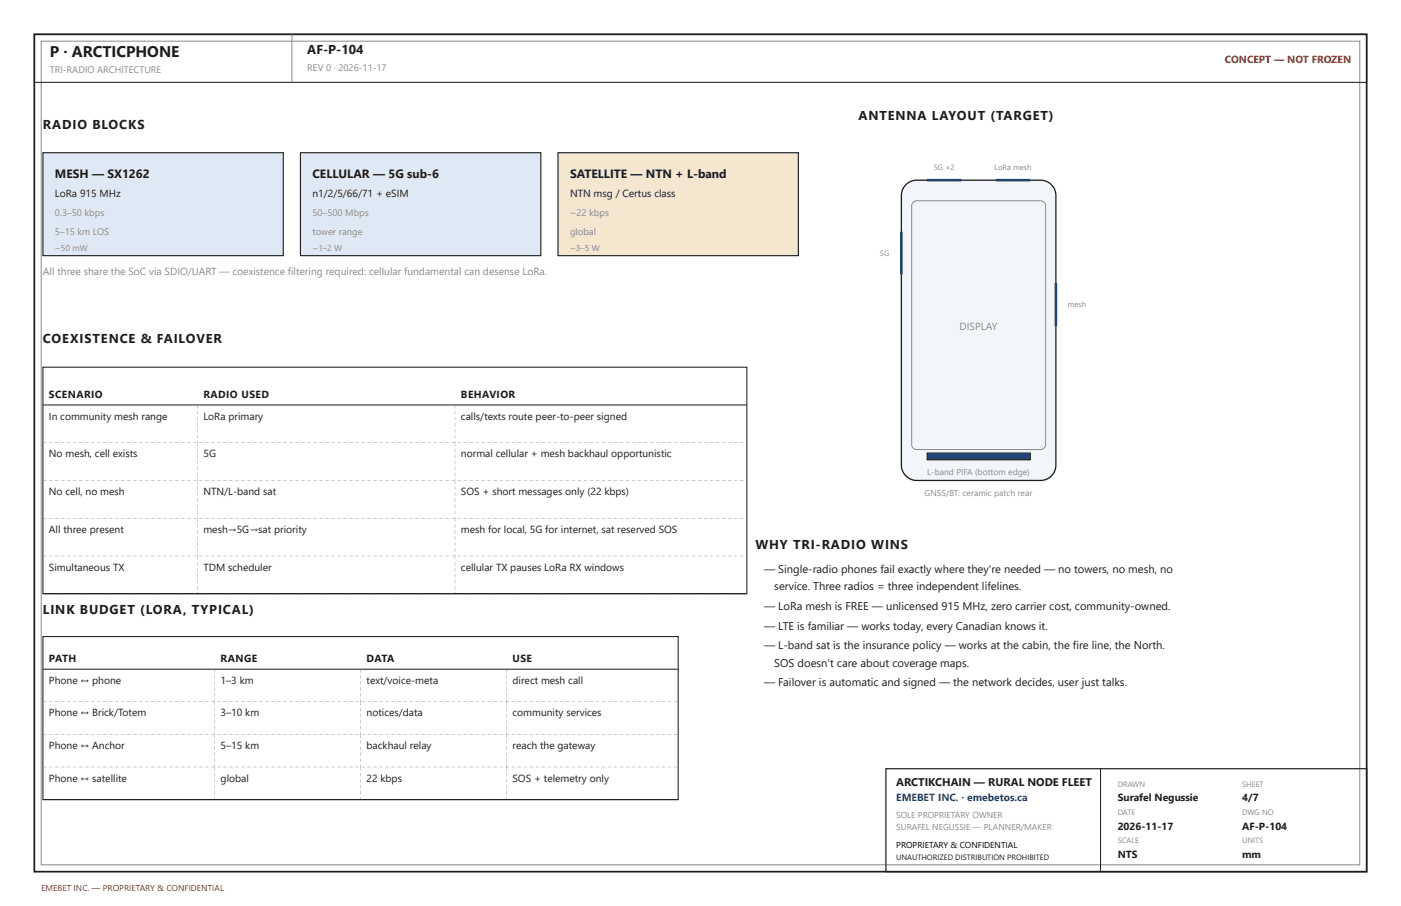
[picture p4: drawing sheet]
<svg xmlns="http://www.w3.org/2000/svg" width="432mm" height="279mm" viewBox="0 0 432 279" stroke-linecap="round" stroke-linejoin="round" font-family="sans-serif">
<path d="M10.6 10.6h410.6v258.2h-410.6z" fill="none" stroke="#1c1c1c" stroke-width=".53"/>
<path d="M12.7 12.7h406.4v254h-406.4zM90 10.6v14.8" fill="none" stroke="#8a8a8a" stroke-width=".31"/>
<path d="M10.6 10.6h410.6v14.8h-410.6z" fill="none" stroke="#1c1c1c" stroke-width=".32"/>
<path d="M13.2 47.1h74.1v31.7h-74.1z" fill="#dfe9f5"/>
<path d="M13.2 47.1h74.1v31.7h-74.1z" fill="none" stroke="#1c1c1c" stroke-width=".34"/>
<path d="M92.6 47.1h74.1v31.7h-74.1z" fill="#dfe9f5"/>
<path d="M92.6 47.1h74.1v31.7h-74.1z" fill="none" stroke="#1c1c1c" stroke-width=".34"/>
<path d="M172 47.1h74.1v31.7h-74.1z" fill="#f5e6d0"/>
<path d="M172 47.1h74.1v31.7h-74.1z" fill="none" stroke="#1c1c1c" stroke-width=".34"/>
<path d="M279.2 57l1.3-.9 1.8-.5h38.4a4.8 4.8 0 0 1 4.7 4.7v83.1a4.8 4.8 0 0 1-4.7 4.8h-38.1a4.8 4.8 0 0 1-4.8-4.8v-83.1l.4-1.8z" fill="#f2f5f9"/>
<path d="M279.2 57l1.3-.9 1.8-.5h38.4a4.8 4.8 0 0 1 4.7 4.7v83.1a4.8 4.8 0 0 1-4.7 4.8h-38.1a4.8 4.8 0 0 1-4.8-4.8v-83.1l.4-1.8z" fill="none" stroke="#1c1c1c" stroke-width=".4"/>
<path d="M281.5 62.4l1.1-.5h38.1a1.59 1.59 0 0 1 1.6 1.6v73.6a1.59 1.59 0 0 1-1.6 1.5h-38.1a1.59 1.59 0 0 1-1.6-1.5v-73.6z" fill="none" stroke="#8a8a8a" stroke-width=".31"/>
<path d="M285.7 55.6h10.6M306.9 55.6h10.6M277.8 71.4v13.3M325.4 87.3v13.2" fill="none" stroke="#1a4f8a" stroke-width=".79" stroke-linecap="butt"/>
<path d="M285.7 139.7h31.8v2.1h-31.8z" fill="#1a4f8a"/>
<path d="M285.7 139.7h31.8v2.1h-31.8z" fill="none" stroke="#1c1c1c" stroke-width=".31"/>
<path d="M13.2 113.2h217v69.9h-217zM13.2 124.9h217" fill="none" stroke="#1c1c1c" stroke-width=".32"/>
<g fill="#8a8a8a">
<path d="M60.8 124.9l.1 1zM60.8 126.7l.1 1.1zM60.8 128.6l.1 1zM60.8 130.4l.1 1.1zM60.8 132.3l.1 1zM60.8 134.1l.1 1.1zM60.8 136l.1 .5z"/>
<path d="M140.2 124.9l.1 1zM140.2 126.7l.1 1.1zM140.2 128.6l.1 1zM140.2 130.4l.1 1.1zM140.2 132.3l.1 1zM140.2 134.1l.1 1.1zM140.2 136l.1 .5z"/>
<path d="M13.2 136.5l1.1 .1zM15.1 136.5l1 .1zM16.9 136.5l1.1 .1zM18.8 136.5l1 .1zM20.6 136.5l1.1 .1zM22.5 136.5l1 .1zM24.3 136.5l1.1 .1zM26.2 136.5l1.1 .1zM28 136.5l1.1 .1zM29.9 136.5l1.1 .1zM31.7 136.5l1.1 .1zM33.6 136.5l1.1 .1zM35.5 136.5l1 .1zM37.3 136.5l1.1 .1zM39.2 136.5l1 .1zM41 136.5l1.1 .1zM42.9 136.5l1 .1zM44.7 136.5l1.1 .1zM46.6 136.5l1 .1zM48.4 136.5l1.1 .1zM50.3 136.5l1 .1zM52.1 136.5l1.1 .1zM54 136.5l1 .1zM55.8 136.5l1.1 .1zM57.7 136.5l1 .1zM59.5 136.5l1.1 .1zM61.4 136.5l1 .1zM63.2 136.5l1.1 .1zM65.1 136.5l1 .1zM66.9 136.5l1.1 .1zM68.8 136.5l1 .1zM70.6 136.5l1.1 .1zM72.5 136.5l1.1 .1zM74.3 136.5l1.1 .1zM76.2 136.5l1.1 .1zM78.1 136.5l1 .1zM79.9 136.5l1.1 .1zM81.8 136.5l1 .1zM83.6 136.5l1.1 .1zM85.5 136.5l1 .1zM87.3 136.5l1.1 .1zM89.2 136.5l1 .1zM91 136.5l1.1 .1zM92.9 136.5l1 .1zM94.7 136.5l1.1 .1zM96.6 136.5l1 .1zM98.4 136.5l1.1 .1zM100.3 136.5l1 .1zM102.1 136.5l1.1 .1zM104 136.5l1 .1zM105.8 136.5l1.1 .1zM107.7 136.5l1 .1zM109.5 136.5l1.1 .1zM111.4 136.5l1 .1zM113.2 136.5l1.1 .1zM115.1 136.5l1.1 .1zM116.9 136.5l1.1 .1zM118.8 136.5l1.1 .1zM120.6 136.5l1.1 .1zM122.5 136.5l1.1 .1zM124.4 136.5l1 .1zM126.2 136.5l1.1 .1zM128.1 136.5l1 .1zM129.9 136.5l1.1 .1zM131.8 136.5l1 .1zM133.6 136.5l1.1 .1zM135.5 136.5l1 .1zM137.3 136.5l1.1 .1zM139.2 136.5l1 .1zM141 136.5l1.1 .1zM142.9 136.5l1 .1zM144.7 136.5l1.1 .1zM146.6 136.5l1 .1zM148.4 136.5l1.1 .1zM150.3 136.5l1 .1zM152.1 136.5l1.1 .1zM154 136.5l1 .1zM155.8 136.5l1.1 .1zM157.7 136.5l1 .1zM159.5 136.5l1.1 .1zM161.4 136.5l1.1 .1zM163.2 136.5l1.1 .1zM165.1 136.5l1.1 .1zM167 136.5l1 .1zM168.8 136.5l1.1 .1zM170.7 136.5l1 .1zM172.5 136.5l1.1 .1zM174.4 136.5l1 .1zM176.2 136.5l1.1 .1zM178.1 136.5l1 .1zM179.9 136.5l1.1 .1zM181.8 136.5l1 .1zM183.6 136.5l1.1 .1zM185.5 136.5l1 .1zM187.3 136.5l1.1 .1zM189.2 136.5l1 .1zM191 136.5l1.1 .1zM192.9 136.5l1 .1zM194.7 136.5l1.1 .1zM196.6 136.5l1 .1zM198.4 136.5l1.1 .1zM200.3 136.5l1 .1zM202.1 136.5l1.1 .1zM204 136.5l1.1 .1zM205.8 136.5l1.1 .1zM207.7 136.5l1.1 .1zM209.5 136.5l1.1 .1zM211.4 136.5l1.1 .1zM213.3 136.5l1 .1zM215.1 136.5l1.1 .1zM217 136.5l1 .1zM218.8 136.5l1.1 .1zM220.7 136.5l1 .1zM222.5 136.5l1.1 .1zM224.4 136.5l1 .1zM226.2 136.5l1.1 .1zM228.1 136.5l1 .1zM229.9 136.5l.3 .1z"/>
<path d="M60.8 136.5l.1 1.1zM60.8 138.4l.1 1zM60.8 140.2l.1 1.1zM60.8 142.1l.1 1zM60.8 143.9l.1 1.1zM60.8 145.8l.1 1zM60.8 147.6l.1 .6z"/>
<path d="M140.2 136.5l.1 1.1zM140.2 138.4l.1 1zM140.2 140.2l.1 1.1zM140.2 142.1l.1 1zM140.2 143.9l.1 1.1zM140.2 145.8l.1 1zM140.2 147.6l.1 .6z"/>
<path d="M13.2 148.1l1.1 .1zM15.1 148.1l1 .1zM16.9 148.1l1.1 .1zM18.8 148.1l1 .1zM20.6 148.1l1.1 .1zM22.5 148.1l1 .1zM24.3 148.1l1.1 .1zM26.2 148.1l1.1 .1zM28 148.1l1.1 .1zM29.9 148.1l1.1 .1zM31.7 148.1l1.1 .1zM33.6 148.1l1.1 .1zM35.5 148.1l1 .1zM37.3 148.1l1.1 .1zM39.2 148.1l1 .1zM41 148.1l1.1 .1zM42.9 148.1l1 .1zM44.7 148.1l1.1 .1zM46.6 148.1l1 .1zM48.4 148.1l1.1 .1zM50.3 148.1l1 .1zM52.1 148.1l1.1 .1zM54 148.1l1 .1zM55.8 148.1l1.1 .1zM57.7 148.1l1 .1zM59.5 148.1l1.1 .1zM61.4 148.1l1 .1zM63.2 148.1l1.1 .1zM65.1 148.1l1 .1zM66.9 148.1l1.1 .1zM68.8 148.1l1 .1zM70.6 148.1l1.1 .1zM72.5 148.1l1.1 .1zM74.3 148.1l1.1 .1zM76.2 148.1l1.1 .1zM78.1 148.1l1 .1zM79.9 148.1l1.1 .1zM81.8 148.1l1 .1zM83.6 148.1l1.1 .1zM85.5 148.1l1 .1zM87.3 148.1l1.1 .1zM89.2 148.1l1 .1zM91 148.1l1.1 .1zM92.9 148.1l1 .1zM94.7 148.1l1.1 .1zM96.6 148.1l1 .1zM98.4 148.1l1.1 .1zM100.3 148.1l1 .1zM102.1 148.1l1.1 .1zM104 148.1l1 .1zM105.8 148.1l1.1 .1zM107.7 148.1l1 .1zM109.5 148.1l1.1 .1zM111.4 148.1l1 .1zM113.2 148.1l1.1 .1zM115.1 148.1l1.1 .1zM116.9 148.1l1.1 .1zM118.8 148.1l1.1 .1zM120.6 148.1l1.1 .1zM122.5 148.1l1.1 .1zM124.4 148.1l1 .1zM126.2 148.1l1.1 .1zM128.1 148.1l1 .1zM129.9 148.1l1.1 .1zM131.8 148.1l1 .1zM133.6 148.1l1.1 .1zM135.5 148.1l1 .1zM137.3 148.1l1.1 .1zM139.2 148.1l1 .1zM141 148.1l1.1 .1zM142.9 148.1l1 .1zM144.7 148.1l1.1 .1zM146.6 148.1l1 .1zM148.4 148.1l1.1 .1zM150.3 148.1l1 .1zM152.1 148.1l1.1 .1zM154 148.1l1 .1zM155.8 148.1l1.1 .1zM157.7 148.1l1 .1zM159.5 148.1l1.1 .1zM161.4 148.1l1.1 .1zM163.2 148.1l1.1 .1zM165.1 148.1l1.1 .1zM167 148.1l1 .1zM168.8 148.1l1.1 .1zM170.7 148.1l1 .1zM172.5 148.1l1.1 .1zM174.4 148.1l1 .1zM176.2 148.1l1.1 .1zM178.1 148.1l1 .1zM179.9 148.1l1.1 .1zM181.8 148.1l1 .1zM183.6 148.1l1.1 .1zM185.5 148.1l1 .1zM187.3 148.1l1.1 .1zM189.2 148.1l1 .1zM191 148.1l1.1 .1zM192.9 148.1l1 .1zM194.7 148.1l1.1 .1zM196.6 148.1l1 .1zM198.4 148.1l1.1 .1zM200.3 148.1l1 .1zM202.1 148.1l1.1 .1zM204 148.1l1.1 .1zM205.8 148.1l1.1 .1zM207.7 148.1l1.1 .1zM209.5 148.1l1.1 .1zM211.4 148.1l1.1 .1zM213.3 148.1l1 .1zM215.1 148.1l1.1 .1zM217 148.1l1 .1zM218.8 148.1l1.1 .1zM220.7 148.1l1 .1zM222.5 148.1l1.1 .1zM224.4 148.1l1 .1zM226.2 148.1l1.1 .1zM228.1 148.1l1 .1zM229.9 148.1l.3 .1z"/>
<path d="M60.8 148.2l.1 1zM60.8 150l.1 1.1zM60.8 151.9l.1 1zM60.8 153.7l.1 1.1zM60.8 155.6l.1 1zM60.8 157.4l.1 1.1zM60.8 159.3l.1 .5z"/>
<path d="M140.2 148.2l.1 1zM140.2 150l.1 1.1zM140.2 151.9l.1 1zM140.2 153.7l.1 1.1zM140.2 155.6l.1 1zM140.2 157.4l.1 1.1zM140.2 159.3l.1 .5z"/>
<path d="M13.2 159.7l1.1 .2zM15.1 159.7l1 .2zM16.9 159.7l1.1 .2zM18.8 159.7l1 .2zM20.6 159.7l1.1 .2zM22.5 159.7l1 .2zM24.3 159.7l1.1 .2zM26.2 159.7l1.1 .2zM28 159.7l1.1 .2zM29.9 159.7l1.1 .2zM31.7 159.7l1.1 .2zM33.6 159.7l1.1 .2zM35.5 159.7l1 .2zM37.3 159.7l1.1 .2zM39.2 159.7l1 .2zM41 159.7l1.1 .2zM42.9 159.7l1 .2zM44.7 159.7l1.1 .2zM46.6 159.7l1 .2zM48.4 159.7l1.1 .2zM50.3 159.7l1 .2zM52.1 159.7l1.1 .2zM54 159.7l1 .2zM55.8 159.7l1.1 .2zM57.7 159.7l1 .2zM59.5 159.7l1.1 .2zM61.4 159.7l1 .2zM63.2 159.7l1.1 .2zM65.1 159.7l1 .2zM66.9 159.7l1.1 .2zM68.8 159.7l1 .2zM70.6 159.7l1.1 .2zM72.5 159.7l1.1 .2zM74.3 159.7l1.1 .2zM76.2 159.7l1.1 .2zM78.1 159.7l1 .2zM79.9 159.7l1.1 .2zM81.8 159.7l1 .2zM83.6 159.7l1.1 .2zM85.5 159.7l1 .2zM87.3 159.7l1.1 .2zM89.2 159.7l1 .2zM91 159.7l1.1 .2zM92.9 159.7l1 .2zM94.7 159.7l1.1 .2zM96.6 159.7l1 .2zM98.4 159.7l1.1 .2zM100.3 159.7l1 .2zM102.1 159.7l1.1 .2zM104 159.7l1 .2zM105.8 159.7l1.1 .2zM107.7 159.7l1 .2zM109.5 159.7l1.1 .2zM111.4 159.7l1 .2zM113.2 159.7l1.1 .2zM115.1 159.7l1.1 .2zM116.9 159.7l1.1 .2zM118.8 159.7l1.1 .2zM120.6 159.7l1.1 .2zM122.5 159.7l1.1 .2zM124.4 159.7l1 .2zM126.2 159.7l1.1 .2zM128.1 159.7l1 .2zM129.9 159.7l1.1 .2zM131.8 159.7l1 .2zM133.6 159.7l1.1 .2zM135.5 159.7l1 .2zM137.3 159.7l1.1 .2zM139.2 159.7l1 .2zM141 159.7l1.1 .2zM142.9 159.7l1 .2zM144.7 159.7l1.1 .2zM146.6 159.7l1 .2zM148.4 159.7l1.1 .2zM150.3 159.7l1 .2zM152.1 159.7l1.1 .2zM154 159.7l1 .2zM155.8 159.7l1.1 .2zM157.7 159.7l1 .2zM159.5 159.7l1.1 .2zM161.4 159.7l1.1 .2zM163.2 159.7l1.1 .2zM165.1 159.7l1.1 .2zM167 159.7l1 .2zM168.8 159.7l1.1 .2zM170.7 159.7l1 .2zM172.5 159.7l1.1 .2zM174.4 159.7l1 .2zM176.2 159.7l1.1 .2zM178.1 159.7l1 .2zM179.9 159.7l1.1 .2zM181.8 159.7l1 .2zM183.6 159.7l1.1 .2zM185.5 159.7l1 .2zM187.3 159.7l1.1 .2zM189.2 159.7l1 .2zM191 159.7l1.1 .2zM192.9 159.7l1 .2zM194.7 159.7l1.1 .2zM196.6 159.7l1 .2zM198.4 159.7l1.1 .2zM200.3 159.7l1 .2zM202.1 159.7l1.1 .2zM204 159.7l1.1 .2zM205.8 159.7l1.1 .2zM207.7 159.7l1.1 .2zM209.5 159.7l1.1 .2zM211.4 159.7l1.1 .2zM213.3 159.7l1 .2zM215.1 159.7l1.1 .2zM217 159.7l1 .2zM218.8 159.7l1.1 .2zM220.7 159.7l1 .2zM222.5 159.7l1.1 .2zM224.4 159.7l1 .2zM226.2 159.7l1.1 .2zM228.1 159.7l1 .2zM229.9 159.7l.3 .2z"/>
<path d="M60.8 159.8l.1 1.1zM60.8 161.7l.1 1zM60.8 163.5l.1 1.1zM60.8 165.4l.1 1zM60.8 167.2l.1 1.1zM60.8 169.1l.1 1zM60.8 170.9l.1 .5z"/>
<path d="M140.2 159.8l.1 1.1zM140.2 161.7l.1 1zM140.2 163.5l.1 1.1zM140.2 165.4l.1 1zM140.2 167.2l.1 1.1zM140.2 169.1l.1 1zM140.2 170.9l.1 .5z"/>
<path d="M13.2 171.4l1.1 .1zM15.1 171.4l1 .1zM16.9 171.4l1.1 .1zM18.8 171.4l1 .1zM20.6 171.4l1.1 .1zM22.5 171.4l1 .1zM24.3 171.4l1.1 .1zM26.2 171.4l1.1 .1zM28 171.4l1.1 .1zM29.9 171.4l1.1 .1zM31.7 171.4l1.1 .1zM33.6 171.4l1.1 .1zM35.5 171.4l1 .1zM37.3 171.4l1.1 .1zM39.2 171.4l1 .1zM41 171.4l1.1 .1zM42.9 171.4l1 .1zM44.7 171.4l1.1 .1zM46.6 171.4l1 .1zM48.4 171.4l1.1 .1zM50.3 171.4l1 .1zM52.1 171.4l1.1 .1zM54 171.4l1 .1zM55.8 171.4l1.1 .1zM57.7 171.4l1 .1zM59.5 171.4l1.1 .1zM61.4 171.4l1 .1zM63.2 171.4l1.1 .1zM65.1 171.4l1 .1zM66.9 171.4l1.1 .1zM68.8 171.4l1 .1zM70.6 171.4l1.1 .1zM72.5 171.4l1.1 .1zM74.3 171.4l1.1 .1zM76.2 171.4l1.1 .1zM78.1 171.4l1 .1zM79.9 171.4l1.1 .1zM81.8 171.4l1 .1zM83.6 171.4l1.1 .1zM85.5 171.4l1 .1zM87.3 171.4l1.1 .1zM89.2 171.4l1 .1zM91 171.4l1.1 .1zM92.9 171.4l1 .1zM94.7 171.4l1.1 .1zM96.6 171.4l1 .1zM98.4 171.4l1.1 .1zM100.3 171.4l1 .1zM102.1 171.4l1.1 .1zM104 171.4l1 .1zM105.8 171.4l1.1 .1zM107.7 171.4l1 .1zM109.5 171.4l1.1 .1zM111.4 171.4l1 .1zM113.2 171.4l1.1 .1zM115.1 171.4l1.1 .1zM116.9 171.4l1.1 .1zM118.8 171.4l1.1 .1zM120.6 171.4l1.1 .1zM122.5 171.4l1.1 .1zM124.4 171.4l1 .1zM126.2 171.4l1.1 .1zM128.1 171.4l1 .1zM129.9 171.4l1.1 .1zM131.8 171.4l1 .1zM133.6 171.4l1.1 .1zM135.5 171.4l1 .1zM137.3 171.4l1.1 .1zM139.2 171.4l1 .1zM141 171.4l1.1 .1zM142.9 171.4l1 .1zM144.7 171.4l1.1 .1zM146.6 171.4l1 .1zM148.4 171.4l1.1 .1zM150.3 171.4l1 .1zM152.1 171.4l1.1 .1zM154 171.4l1 .1zM155.8 171.4l1.1 .1zM157.7 171.4l1 .1zM159.5 171.4l1.1 .1zM161.4 171.4l1.1 .1zM163.2 171.4l1.1 .1zM165.1 171.4l1.1 .1zM167 171.4l1 .1zM168.8 171.4l1.1 .1zM170.7 171.4l1 .1zM172.5 171.4l1.1 .1zM174.4 171.4l1 .1zM176.2 171.4l1.1 .1zM178.1 171.4l1 .1zM179.9 171.4l1.1 .1zM181.8 171.4l1 .1zM183.6 171.4l1.1 .1zM185.5 171.4l1 .1zM187.3 171.4l1.1 .1zM189.2 171.4l1 .1zM191 171.4l1.1 .1zM192.9 171.4l1 .1zM194.7 171.4l1.1 .1zM196.6 171.4l1 .1zM198.4 171.4l1.1 .1zM200.3 171.4l1 .1zM202.1 171.4l1.1 .1zM204 171.4l1.1 .1zM205.8 171.4l1.1 .1zM207.7 171.4l1.1 .1zM209.5 171.4l1.1 .1zM211.4 171.4l1.1 .1zM213.3 171.4l1 .1zM215.1 171.4l1.1 .1zM217 171.4l1 .1zM218.8 171.4l1.1 .1zM220.7 171.4l1 .1zM222.5 171.4l1.1 .1zM224.4 171.4l1 .1zM226.2 171.4l1.1 .1zM228.1 171.4l1 .1zM229.9 171.4l.3 .1z"/>
<path d="M60.8 171.4l.1 1.1zM60.8 173.3l.1 1.1zM60.8 175.2l.1 1zM60.8 177l.1 1.1zM60.8 178.9l.1 1zM60.8 180.7l.1 1.1zM60.8 182.6l.1 .5z"/>
<path d="M140.2 171.4l.1 1.1zM140.2 173.3l.1 1.1zM140.2 175.2l.1 1zM140.2 177l.1 1.1zM140.2 178.9l.1 1zM140.2 180.7l.1 1.1zM140.2 182.6l.1 .5z"/>
<path d="M13.2 183l1.1 .2zM15.1 183l1 .2zM16.9 183l1.1 .2zM18.8 183l1 .2zM20.6 183l1.1 .2zM22.5 183l1 .2zM24.3 183l1.1 .2zM26.2 183l1.1 .2zM28 183l1.1 .2zM29.9 183l1.1 .2zM31.7 183l1.1 .2zM33.6 183l1.1 .2zM35.5 183l1 .2zM37.3 183l1.1 .2zM39.2 183l1 .2zM41 183l1.1 .2zM42.9 183l1 .2zM44.7 183l1.1 .2zM46.6 183l1 .2zM48.4 183l1.1 .2zM50.3 183l1 .2zM52.1 183l1.1 .2zM54 183l1 .2zM55.8 183l1.1 .2zM57.7 183l1 .2zM59.5 183l1.1 .2zM61.4 183l1 .2zM63.2 183l1.1 .2zM65.1 183l1 .2zM66.9 183l1.1 .2zM68.8 183l1 .2zM70.6 183l1.1 .2zM72.5 183l1.1 .2zM74.3 183l1.1 .2zM76.2 183l1.1 .2zM78.1 183l1 .2zM79.9 183l1.1 .2zM81.8 183l1 .2zM83.6 183l1.1 .2zM85.5 183l1 .2zM87.3 183l1.1 .2zM89.2 183l1 .2zM91 183l1.1 .2zM92.9 183l1 .2zM94.7 183l1.1 .2zM96.6 183l1 .2zM98.4 183l1.1 .2zM100.3 183l1 .2zM102.1 183l1.1 .2zM104 183l1 .2zM105.8 183l1.1 .2zM107.7 183l1 .2zM109.5 183l1.1 .2zM111.4 183l1 .2zM113.2 183l1.1 .2zM115.1 183l1.1 .2zM116.9 183l1.1 .2zM118.8 183l1.1 .2zM120.6 183l1.1 .2zM122.5 183l1.1 .2zM124.4 183l1 .2zM126.2 183l1.1 .2zM128.1 183l1 .2zM129.9 183l1.1 .2zM131.8 183l1 .2zM133.6 183l1.1 .2zM135.5 183l1 .2zM137.3 183l1.1 .2zM139.2 183l1 .2zM141 183l1.1 .2zM142.9 183l1 .2zM144.7 183l1.1 .2zM146.6 183l1 .2zM148.4 183l1.1 .2zM150.3 183l1 .2zM152.1 183l1.1 .2zM154 183l1 .2zM155.8 183l1.1 .2zM157.7 183l1 .2zM159.5 183l1.1 .2zM161.4 183l1.1 .2zM163.2 183l1.1 .2zM165.1 183l1.1 .2zM167 183l1 .2zM168.8 183l1.1 .2zM170.7 183l1 .2zM172.5 183l1.1 .2zM174.4 183l1 .2zM176.2 183l1.1 .2zM178.1 183l1 .2zM179.9 183l1.1 .2zM181.8 183l1 .2zM183.6 183l1.1 .2zM185.5 183l1 .2zM187.3 183l1.1 .2zM189.2 183l1 .2zM191 183l1.1 .2zM192.9 183l1 .2zM194.7 183l1.1 .2zM196.6 183l1 .2zM198.4 183l1.1 .2zM200.3 183l1 .2zM202.1 183l1.1 .2zM204 183l1.1 .2zM205.8 183l1.1 .2zM207.7 183l1.1 .2zM209.5 183l1.1 .2zM211.4 183l1.1 .2zM213.3 183l1 .2zM215.1 183l1.1 .2zM217 183l1 .2zM218.8 183l1.1 .2zM220.7 183l1 .2zM222.5 183l1.1 .2zM224.4 183l1 .2zM226.2 183l1.1 .2zM228.1 183l1 .2zM229.9 183l.3 .2z"/>
</g>
<path d="M13.2 196.3h195.8v50.3h-195.8zM13.2 183.1h217M13.2 206.4h195.8" fill="none" stroke="#1c1c1c" stroke-width=".32"/>
<g fill="#8a8a8a">
<path d="M66.1 206.4l.1 1zM66.1 208.2l.1 1.1zM66.1 210.1l.1 1zM66.1 211.9l.1 1.1zM66.1 213.8l.1 1zM66.1 215.6l.1 .8z"/>
<path d="M111.1 206.4l.1 1zM111.1 208.2l.1 1.1zM111.1 210.1l.1 1zM111.1 211.9l.1 1.1zM111.1 213.8l.1 1zM111.1 215.6l.1 .8z"/>
<path d="M156 206.4l.2 1zM156 208.2l.2 1.1zM156 210.1l.2 1zM156 211.9l.2 1.1zM156 213.8l.2 1zM156 215.6l.2 .8z"/>
<path d="M13.2 216.4l1.1 .1zM15.1 216.4l1 .1zM16.9 216.4l1.1 .1zM18.8 216.4l1 .1zM20.6 216.4l1.1 .1zM22.5 216.4l1 .1zM24.3 216.4l1.1 .1zM26.2 216.4l1.1 .1zM28 216.4l1.1 .1zM29.9 216.4l1.1 .1zM31.7 216.4l1.1 .1zM33.6 216.4l1.1 .1zM35.5 216.4l1 .1zM37.3 216.4l1.1 .1zM39.2 216.4l1 .1zM41 216.4l1.1 .1zM42.9 216.4l1 .1zM44.7 216.4l1.1 .1zM46.6 216.4l1 .1zM48.4 216.4l1.1 .1zM50.3 216.4l1 .1zM52.1 216.4l1.1 .1zM54 216.4l1 .1zM55.8 216.4l1.1 .1zM57.7 216.4l1 .1zM59.5 216.4l1.1 .1zM61.4 216.4l1 .1zM63.2 216.4l1.1 .1zM65.1 216.4l1 .1zM66.9 216.4l1.1 .1zM68.8 216.4l1 .1zM70.6 216.4l1.1 .1zM72.5 216.4l1.1 .1zM74.3 216.4l1.1 .1zM76.2 216.4l1.1 .1zM78.1 216.4l1 .1zM79.9 216.4l1.1 .1zM81.8 216.4l1 .1zM83.6 216.4l1.1 .1zM85.5 216.4l1 .1zM87.3 216.4l1.1 .1zM89.2 216.4l1 .1zM91 216.4l1.1 .1zM92.9 216.4l1 .1zM94.7 216.4l1.1 .1zM96.6 216.4l1 .1zM98.4 216.4l1.1 .1zM100.3 216.4l1 .1zM102.1 216.4l1.1 .1zM104 216.4l1 .1zM105.8 216.4l1.1 .1zM107.7 216.4l1 .1zM109.5 216.4l1.1 .1zM111.4 216.4l1 .1zM113.2 216.4l1.1 .1zM115.1 216.4l1.1 .1zM116.9 216.4l1.1 .1zM118.8 216.4l1.1 .1zM120.6 216.4l1.1 .1zM122.5 216.4l1.1 .1zM124.4 216.4l1 .1zM126.2 216.4l1.1 .1zM128.1 216.4l1 .1zM129.9 216.4l1.1 .1zM131.8 216.4l1 .1zM133.6 216.4l1.1 .1zM135.5 216.4l1 .1zM137.3 216.4l1.1 .1zM139.2 216.4l1 .1zM141 216.4l1.1 .1zM142.9 216.4l1 .1zM144.7 216.4l1.1 .1zM146.6 216.4l1 .1zM148.4 216.4l1.1 .1zM150.3 216.4l1 .1zM152.1 216.4l1.1 .1zM154 216.4l1 .1zM155.8 216.4l1.1 .1zM157.7 216.4l1 .1zM159.5 216.4l1.1 .1zM161.4 216.4l1.1 .1zM163.2 216.4l1.1 .1zM165.1 216.4l1.1 .1zM167 216.4l1 .1zM168.8 216.4l1.1 .1zM170.7 216.4l1 .1zM172.5 216.4l1.1 .1zM174.4 216.4l1 .1zM176.2 216.4l1.1 .1zM178.1 216.4l1 .1zM179.9 216.4l1.1 .1zM181.8 216.4l1 .1zM183.6 216.4l1.1 .1zM185.5 216.4l1 .1zM187.3 216.4l1.1 .1zM189.2 216.4l1 .1zM191 216.4l1.1 .1zM192.9 216.4l1 .1zM194.7 216.4l1.1 .1zM196.6 216.4l1 .1zM198.4 216.4l1.1 .1zM200.3 216.4l1 .1zM202.1 216.4l1.1 .1zM204 216.4l1.1 .1zM205.8 216.4l1.1 .1zM207.7 216.4l1.1 .1z"/>
<path d="M66.1 216.4l.1 1.1zM66.1 218.3l.1 1zM66.1 220.1l.1 1.1zM66.1 222l.1 1zM66.1 223.8l.1 1.1zM66.1 225.7l.1 .8z"/>
<path d="M111.1 216.4l.1 1.1zM111.1 218.3l.1 1zM111.1 220.1l.1 1.1zM111.1 222l.1 1zM111.1 223.8l.1 1.1zM111.1 225.7l.1 .8z"/>
<path d="M156 216.4l.2 1.1zM156 218.3l.2 1zM156 220.1l.2 1.1zM156 222l.2 1zM156 223.8l.2 1.1zM156 225.7l.2 .8z"/>
<path d="M13.2 226.4l1.1 .1zM15.1 226.4l1 .1zM16.9 226.4l1.1 .1zM18.8 226.4l1 .1zM20.6 226.4l1.1 .1zM22.5 226.4l1 .1zM24.3 226.4l1.1 .1zM26.2 226.4l1.1 .1zM28 226.4l1.1 .1zM29.9 226.4l1.1 .1zM31.7 226.4l1.1 .1zM33.6 226.4l1.1 .1zM35.5 226.4l1 .1zM37.3 226.4l1.1 .1zM39.2 226.4l1 .1zM41 226.4l1.1 .1zM42.9 226.4l1 .1zM44.7 226.4l1.1 .1zM46.6 226.4l1 .1zM48.4 226.4l1.1 .1zM50.3 226.4l1 .1zM52.1 226.4l1.1 .1zM54 226.4l1 .1zM55.8 226.4l1.1 .1zM57.7 226.4l1 .1zM59.5 226.4l1.1 .1zM61.4 226.4l1 .1zM63.2 226.4l1.1 .1zM65.1 226.4l1 .1zM66.9 226.4l1.1 .1zM68.8 226.4l1 .1zM70.6 226.4l1.1 .1zM72.5 226.4l1.1 .1zM74.3 226.4l1.1 .1zM76.2 226.4l1.1 .1zM78.1 226.4l1 .1zM79.9 226.4l1.1 .1zM81.8 226.4l1 .1zM83.6 226.4l1.1 .1zM85.5 226.4l1 .1zM87.3 226.4l1.1 .1zM89.2 226.4l1 .1zM91 226.4l1.1 .1zM92.9 226.4l1 .1zM94.7 226.4l1.1 .1zM96.6 226.4l1 .1zM98.4 226.4l1.1 .1zM100.3 226.4l1 .1zM102.1 226.4l1.1 .1zM104 226.4l1 .1zM105.8 226.4l1.1 .1zM107.7 226.4l1 .1zM109.5 226.4l1.1 .1zM111.4 226.4l1 .1zM113.2 226.4l1.1 .1zM115.1 226.4l1.1 .1zM116.9 226.4l1.1 .1zM118.8 226.4l1.1 .1zM120.6 226.4l1.1 .1zM122.5 226.4l1.1 .1zM124.4 226.4l1 .1zM126.2 226.4l1.1 .1zM128.1 226.4l1 .1zM129.9 226.4l1.1 .1zM131.8 226.4l1 .1zM133.6 226.4l1.1 .1zM135.5 226.4l1 .1zM137.3 226.4l1.1 .1zM139.2 226.4l1 .1zM141 226.4l1.1 .1zM142.9 226.4l1 .1zM144.7 226.4l1.1 .1zM146.6 226.4l1 .1zM148.4 226.4l1.1 .1zM150.3 226.4l1 .1zM152.1 226.4l1.1 .1zM154 226.4l1 .1zM155.8 226.4l1.1 .1zM157.7 226.4l1 .1zM159.5 226.4l1.1 .1zM161.4 226.4l1.1 .1zM163.2 226.4l1.1 .1zM165.1 226.4l1.1 .1zM167 226.4l1 .1zM168.8 226.4l1.1 .1zM170.7 226.4l1 .1zM172.5 226.4l1.1 .1zM174.4 226.4l1 .1zM176.2 226.4l1.1 .1zM178.1 226.4l1 .1zM179.9 226.4l1.1 .1zM181.8 226.4l1 .1zM183.6 226.4l1.1 .1zM185.5 226.4l1 .1zM187.3 226.4l1.1 .1zM189.2 226.4l1 .1zM191 226.4l1.1 .1zM192.9 226.4l1 .1zM194.7 226.4l1.1 .1zM196.6 226.4l1 .1zM198.4 226.4l1.1 .1zM200.3 226.4l1 .1zM202.1 226.4l1.1 .1zM204 226.4l1.1 .1zM205.8 226.4l1.1 .1zM207.7 226.4l1.1 .1z"/>
<path d="M66.1 226.5l.1 1zM66.1 228.3l.1 1.1zM66.1 230.2l.1 1zM66.1 232l.1 1.1zM66.1 233.9l.1 1zM66.1 235.7l.1 .8z"/>
<path d="M111.1 226.5l.1 1zM111.1 228.3l.1 1.1zM111.1 230.2l.1 1zM111.1 232l.1 1.1zM111.1 233.9l.1 1zM111.1 235.7l.1 .8z"/>
<path d="M156 226.5l.2 1zM156 228.3l.2 1.1zM156 230.2l.2 1zM156 232l.2 1.1zM156 233.9l.2 1zM156 235.7l.2 .8z"/>
<path d="M13.2 236.5l1.1 .1zM15.1 236.5l1 .1zM16.9 236.5l1.1 .1zM18.8 236.5l1 .1zM20.6 236.5l1.1 .1zM22.5 236.5l1 .1zM24.3 236.5l1.1 .1zM26.2 236.5l1.1 .1zM28 236.5l1.1 .1zM29.9 236.5l1.1 .1zM31.7 236.5l1.1 .1zM33.6 236.5l1.1 .1zM35.5 236.5l1 .1zM37.3 236.5l1.1 .1zM39.2 236.5l1 .1zM41 236.5l1.1 .1zM42.9 236.5l1 .1zM44.7 236.5l1.1 .1zM46.6 236.5l1 .1zM48.4 236.5l1.1 .1zM50.3 236.5l1 .1zM52.1 236.5l1.1 .1zM54 236.5l1 .1zM55.8 236.5l1.1 .1zM57.7 236.5l1 .1zM59.5 236.5l1.1 .1zM61.4 236.5l1 .1zM63.2 236.5l1.1 .1zM65.1 236.5l1 .1zM66.9 236.5l1.1 .1zM68.8 236.5l1 .1zM70.6 236.5l1.1 .1zM72.5 236.5l1.1 .1zM74.3 236.5l1.1 .1zM76.2 236.5l1.1 .1zM78.1 236.5l1 .1zM79.9 236.5l1.1 .1zM81.8 236.5l1 .1zM83.6 236.5l1.1 .1zM85.5 236.5l1 .1zM87.3 236.5l1.1 .1zM89.2 236.5l1 .1zM91 236.5l1.1 .1zM92.9 236.5l1 .1zM94.7 236.5l1.1 .1zM96.6 236.5l1 .1zM98.4 236.5l1.1 .1zM100.3 236.5l1 .1zM102.1 236.5l1.1 .1zM104 236.5l1 .1zM105.8 236.5l1.1 .1zM107.7 236.5l1 .1zM109.5 236.5l1.1 .1zM111.4 236.5l1 .1zM113.2 236.5l1.1 .1zM115.1 236.5l1.1 .1zM116.9 236.5l1.1 .1zM118.8 236.5l1.1 .1zM120.6 236.5l1.1 .1zM122.5 236.5l1.1 .1zM124.4 236.5l1 .1zM126.2 236.5l1.1 .1zM128.1 236.5l1 .1zM129.9 236.5l1.1 .1zM131.8 236.5l1 .1zM133.6 236.5l1.1 .1zM135.5 236.5l1 .1zM137.3 236.5l1.1 .1zM139.2 236.5l1 .1zM141 236.5l1.1 .1zM142.9 236.5l1 .1zM144.7 236.5l1.1 .1zM146.6 236.5l1 .1zM148.4 236.5l1.1 .1zM150.3 236.5l1 .1zM152.1 236.5l1.1 .1zM154 236.5l1 .1zM155.8 236.5l1.1 .1zM157.7 236.5l1 .1zM159.5 236.5l1.1 .1zM161.4 236.5l1.1 .1zM163.2 236.5l1.1 .1zM165.1 236.5l1.1 .1zM167 236.5l1 .1zM168.8 236.5l1.1 .1zM170.7 236.5l1 .1zM172.5 236.5l1.1 .1zM174.4 236.5l1 .1zM176.2 236.5l1.1 .1zM178.1 236.5l1 .1zM179.9 236.5l1.1 .1zM181.8 236.5l1 .1zM183.6 236.5l1.1 .1zM185.5 236.5l1 .1zM187.3 236.5l1.1 .1zM189.2 236.5l1 .1zM191 236.5l1.1 .1zM192.9 236.5l1 .1zM194.7 236.5l1.1 .1zM196.6 236.5l1 .1zM198.4 236.5l1.1 .1zM200.3 236.5l1 .1zM202.1 236.5l1.1 .1zM204 236.5l1.1 .1zM205.8 236.5l1.1 .1zM207.7 236.5l1.1 .1z"/>
<path d="M66.1 236.5l.1 1.1zM66.1 238.4l.1 1zM66.1 240.2l.1 1.1zM66.1 242.1l.1 1.1zM66.1 243.9l.1 1.1zM66.1 245.8l.1 .8z"/>
<path d="M111.1 236.5l.1 1.1zM111.1 238.4l.1 1zM111.1 240.2l.1 1.1zM111.1 242.1l.1 1.1zM111.1 243.9l.1 1.1zM111.1 245.8l.1 .8z"/>
<path d="M156 236.5l.2 1.1zM156 238.4l.2 1zM156 240.2l.2 1.1zM156 242.1l.2 1.1zM156 243.9l.2 1.1zM156 245.8l.2 .8z"/>
<path d="M13.2 246.5l1.1 .2zM15.1 246.5l1 .2zM16.9 246.5l1.1 .2zM18.8 246.5l1 .2zM20.6 246.5l1.1 .2zM22.5 246.5l1 .2zM24.3 246.5l1.1 .2zM26.2 246.5l1.1 .2zM28 246.5l1.1 .2zM29.9 246.5l1.1 .2zM31.7 246.5l1.1 .2zM33.6 246.5l1.1 .2zM35.5 246.5l1 .2zM37.3 246.5l1.1 .2zM39.2 246.5l1 .2zM41 246.5l1.1 .2zM42.9 246.5l1 .2zM44.7 246.5l1.1 .2zM46.6 246.5l1 .2zM48.4 246.5l1.1 .2zM50.3 246.5l1 .2zM52.1 246.5l1.1 .2zM54 246.5l1 .2zM55.8 246.5l1.1 .2zM57.7 246.5l1 .2zM59.5 246.5l1.1 .2zM61.4 246.5l1 .2zM63.2 246.5l1.1 .2zM65.1 246.5l1 .2zM66.9 246.5l1.1 .2zM68.8 246.5l1 .2zM70.6 246.5l1.1 .2zM72.5 246.5l1.1 .2zM74.3 246.5l1.1 .2zM76.2 246.5l1.1 .2zM78.1 246.5l1 .2zM79.9 246.5l1.1 .2zM81.8 246.5l1 .2zM83.6 246.5l1.1 .2zM85.5 246.5l1 .2zM87.3 246.5l1.1 .2zM89.2 246.5l1 .2zM91 246.5l1.1 .2zM92.9 246.5l1 .2zM94.7 246.5l1.1 .2zM96.6 246.5l1 .2zM98.4 246.5l1.1 .2zM100.3 246.5l1 .2zM102.1 246.5l1.1 .2zM104 246.5l1 .2zM105.8 246.5l1.1 .2zM107.7 246.5l1 .2zM109.5 246.5l1.1 .2zM111.4 246.5l1 .2zM113.2 246.5l1.1 .2zM115.1 246.5l1.1 .2zM116.9 246.5l1.1 .2zM118.8 246.5l1.1 .2zM120.6 246.5l1.1 .2zM122.5 246.5l1.1 .2zM124.4 246.5l1 .2zM126.2 246.5l1.1 .2zM128.1 246.5l1 .2zM129.9 246.5l1.1 .2zM131.8 246.5l1 .2zM133.6 246.5l1.1 .2zM135.5 246.5l1 .2zM137.3 246.5l1.1 .2zM139.2 246.5l1 .2zM141 246.5l1.1 .2zM142.9 246.5l1 .2zM144.7 246.5l1.1 .2zM146.6 246.5l1 .2zM148.4 246.5l1.1 .2zM150.3 246.5l1 .2zM152.1 246.5l1.1 .2zM154 246.5l1 .2zM155.8 246.5l1.1 .2zM157.7 246.5l1 .2zM159.5 246.5l1.1 .2zM161.4 246.5l1.1 .2zM163.2 246.5l1.1 .2zM165.1 246.5l1.1 .2zM167 246.5l1 .2zM168.8 246.5l1.1 .2zM170.7 246.5l1 .2zM172.5 246.5l1.1 .2zM174.4 246.5l1 .2zM176.2 246.5l1.1 .2zM178.1 246.5l1 .2zM179.9 246.5l1.1 .2zM181.8 246.5l1 .2zM183.6 246.5l1.1 .2zM185.5 246.5l1 .2zM187.3 246.5l1.1 .2zM189.2 246.5l1 .2zM191 246.5l1.1 .2zM192.9 246.5l1 .2zM194.7 246.5l1.1 .2zM196.6 246.5l1 .2zM198.4 246.5l1.1 .2zM200.3 246.5l1 .2zM202.1 246.5l1.1 .2zM204 246.5l1.1 .2zM205.8 246.5l1.1 .2zM207.7 246.5l1.1 .2z"/>
</g>
<path d="M13.2 246.6h195.8" fill="none" stroke="#1c1c1c" stroke-width=".32"/>
<path d="M273 237.1h148.2v31.7h-148.2z" fill="none" stroke="#1c1c1c" stroke-width=".37"/>
<path d="M339.2 237.1v31.7" fill="none" stroke="#1c1c1c" stroke-width=".31"/>
<text font-size="4.8" fill="#1c1c1c" x="15.3" y="17.5">P · ARCTICPHONE</text>
<g font-size="4" fill="#1c1c1c">
<text x="94.7" y="16.7">AF-P-104</text>
<text x="13.2" y="39.7">RADIO BLOCKS</text>
<text x="264.6" y="37">ANTENNA LAYOUT (TARGET)</text>
<text x="13.2" y="105.8">COEXISTENCE &amp; FAILOVER</text>
<text x="232.8" y="169.3">WHY TRI-RADIO WINS</text>
<text x="13.2" y="189.4">LINK BUDGET (LORA, TYPICAL)</text>
</g>
<g font-size="3.7" fill="#1c1c1c">
<text x="16.9" y="55">MESH — SX1262</text>
<text x="96.3" y="55">CELLULAR — 5G sub-6</text>
<text x="175.7" y="55">SATELLITE — NTN + L-band</text>
</g>
<g font-size="3.4" fill="#1c1c1c">
<text x="235.5" y="176.7">— Single-radio phones fail exactly where they're needed — no towers, no mesh, no</text>
<text x="238.7" y="182">service. Three radios = three independent lifelines.</text>
<text x="235.5" y="188.1">— LoRa mesh is FREE — unlicensed 915 MHz, zero carrier cost, community-owned.</text>
<text x="235.5" y="194.2">— LTE is familiar — works today, every Canadian knows it.</text>
<text x="235.5" y="200.3">— L-band sat is the insurance policy — works at the cabin, the fire line, the North.</text>
<text x="238.7" y="205.6">SOS doesn't care about coverage maps.</text>
<text x="235.5" y="211.7">— Failover is automatic and signed — the network decides, user just talks.</text>
<text x="276.2" y="242.4">ARCTIKCHAIN — RURAL NODE FLEET</text>
</g>
<text font-size="3.2" fill="#b3261e" x="377.5" y="19.6">CONCEPT — NOT FROZEN</text>
<g font-size="3.2" fill="#1c1c1c">
<text x="16.9" y="60.9">LoRa 915 MHz</text>
<text x="96.3" y="60.9">n1/2/5/66/71 + eSIM</text>
<text x="175.7" y="60.9">NTN msg / Certus class</text>
<text x="15.1" y="122.8">SCENARIO</text>
<text x="62.7" y="122.8">RADIO USED</text>
<text x="142.1" y="122.8">BEHAVIOR</text>
<text x="15.1" y="129.4">In community mesh range</text>
<text x="62.7" y="129.4">LoRa primary</text>
<text x="142.1" y="129.4">calls/texts route peer-to-peer signed</text>
<text x="15.1" y="141">No mesh, cell exists</text>
<text x="62.7" y="141">5G</text>
<text x="142.1" y="141">normal cellular + mesh backhaul opportunistic</text>
<text x="15.1" y="152.7">No cell, no mesh</text>
<text x="62.7" y="152.7">NTN/L-band sat</text>
<text x="142.1" y="152.7">SOS + short messages only (22 kbps)</text>
<text x="15.1" y="164.3">All three present</text>
<text x="62.7" y="164.3">mesh→5G→sat priority</text>
<text x="142.1" y="164.3">mesh for local, 5G for internet, sat reserved SOS</text>
<text x="15.1" y="175.9">Simultaneous TX</text>
<text x="62.7" y="175.9">TDM scheduler</text>
<text x="142.1" y="175.9">cellular TX pauses LoRa RX windows</text>
<text x="15.1" y="204.3">PATH</text>
<text x="68" y="204.3">RANGE</text>
<text x="113" y="204.3">DATA</text>
<text x="158" y="204.3">USE</text>
<text x="15.1" y="210.9">Phone ↔ phone</text>
<text x="68" y="210.9">1–3 km</text>
<text x="113" y="210.9">text/voice-meta</text>
<text x="158" y="210.9">direct mesh call</text>
<text x="15.1" y="220.9">Phone ↔ Brick/Totem</text>
<text x="68" y="220.9">3–10 km</text>
<text x="113" y="220.9">notices/data</text>
<text x="158" y="220.9">community services</text>
<text x="15.1" y="231">Phone ↔ Anchor</text>
<text x="68" y="231">5–15 km</text>
<text x="113" y="231">backhaul relay</text>
<text x="158" y="231">reach the gateway</text>
<text x="15.1" y="241">Phone ↔ satellite</text>
<text x="68" y="241">global</text>
<text x="113" y="241">22 kbps</text>
<text x="158" y="241">SOS + telemetry only</text>
<text x="344.5" y="247.1">Surafel Negussie</text>
<text x="382.9" y="247.1">4/7</text>
<text x="344.5" y="255.9">2026-11-17</text>
<text x="382.9" y="255.9">AF-P-104</text>
<text x="344.5" y="264.6">NTS</text>
<text x="382.9" y="264.6">mm</text>
</g>
<g font-size="3.2" fill="#8a8a8a">
<text x="13.2" y="84.7">All three share the SoC via SDIO/UART — coexistence filtering required: cellular fundamental can desense LoRa.</text>
<text x="295.8" y="101.9">DISPLAY</text>
</g>
<text font-size="3.2" fill="#1a4f8a" x="276.2" y="247.1">EMEBET INC. · emebetos.ca</text>
<g font-size="2.9" fill="#8a8a8a">
<text x="15.3" y="22.5">TRI-RADIO ARCHITECTURE</text>
<text x="94.7" y="22">REV 0 · 2026-11-17</text>
<text x="16.9" y="66.7">0.3–50 kbps</text>
<text x="96.3" y="66.7">50–500 Mbps</text>
<text x="175.7" y="66.7">~22 kbps</text>
<text x="16.9" y="72.5">5–15 km LOS</text>
<text x="96.3" y="72.5">tower range</text>
<text x="175.7" y="72.5">global</text>
</g>
<g font-size="2.6" fill="#8a8a8a">
<text x="16.9" y="77.3">~50 mW</text>
<text x="96.3" y="77.3">~1–2 W</text>
<text x="175.7" y="77.3">~3–5 W</text>
<text x="285.8" y="146.6">L-band PIFA (bottom edge)</text>
<text x="285" y="152.9">GNSS/BT: ceramic patch rear</text>
<text x="276.2" y="252.1">SOLE PROPRIETARY OWNER</text>
<text x="276.2" y="255.9">SURAFEL NEGUSSIE — PLANNER/MAKER</text>
</g>
<text font-size="2.6" x="276.2" y="261.4">PROPRIETARY &amp; CONFIDENTIAL</text>
<text font-size="2.6" fill="#b3261e" x="12.7" y="274.6">EMEBET INC. — PROPRIETARY &amp; CONFIDENTIAL</text>
<g font-size="2.4" fill="#8a8a8a">
<text x="287.8" y="52.4">5G ×2</text>
<text x="306.5" y="52.4">LoRa mesh</text>
<text x="271.2" y="78.8">5G</text>
<text x="329.1" y="94.7">mesh</text>
<text x="344.5" y="242.6">DRAWN</text>
<text x="382.9" y="242.6">SHEET</text>
<text x="344.5" y="251.4">DATE</text>
<text x="382.9" y="251.4">DWG NO</text>
<text x="344.5" y="260.1">SCALE</text>
<text x="382.9" y="260.1">UNITS</text>
</g>
<text font-size="2.4" fill="#1c1c1c" x="276.2" y="265.1">UNAUTHORIZED DISTRIBUTION PROHIBITED</text>
</svg>
